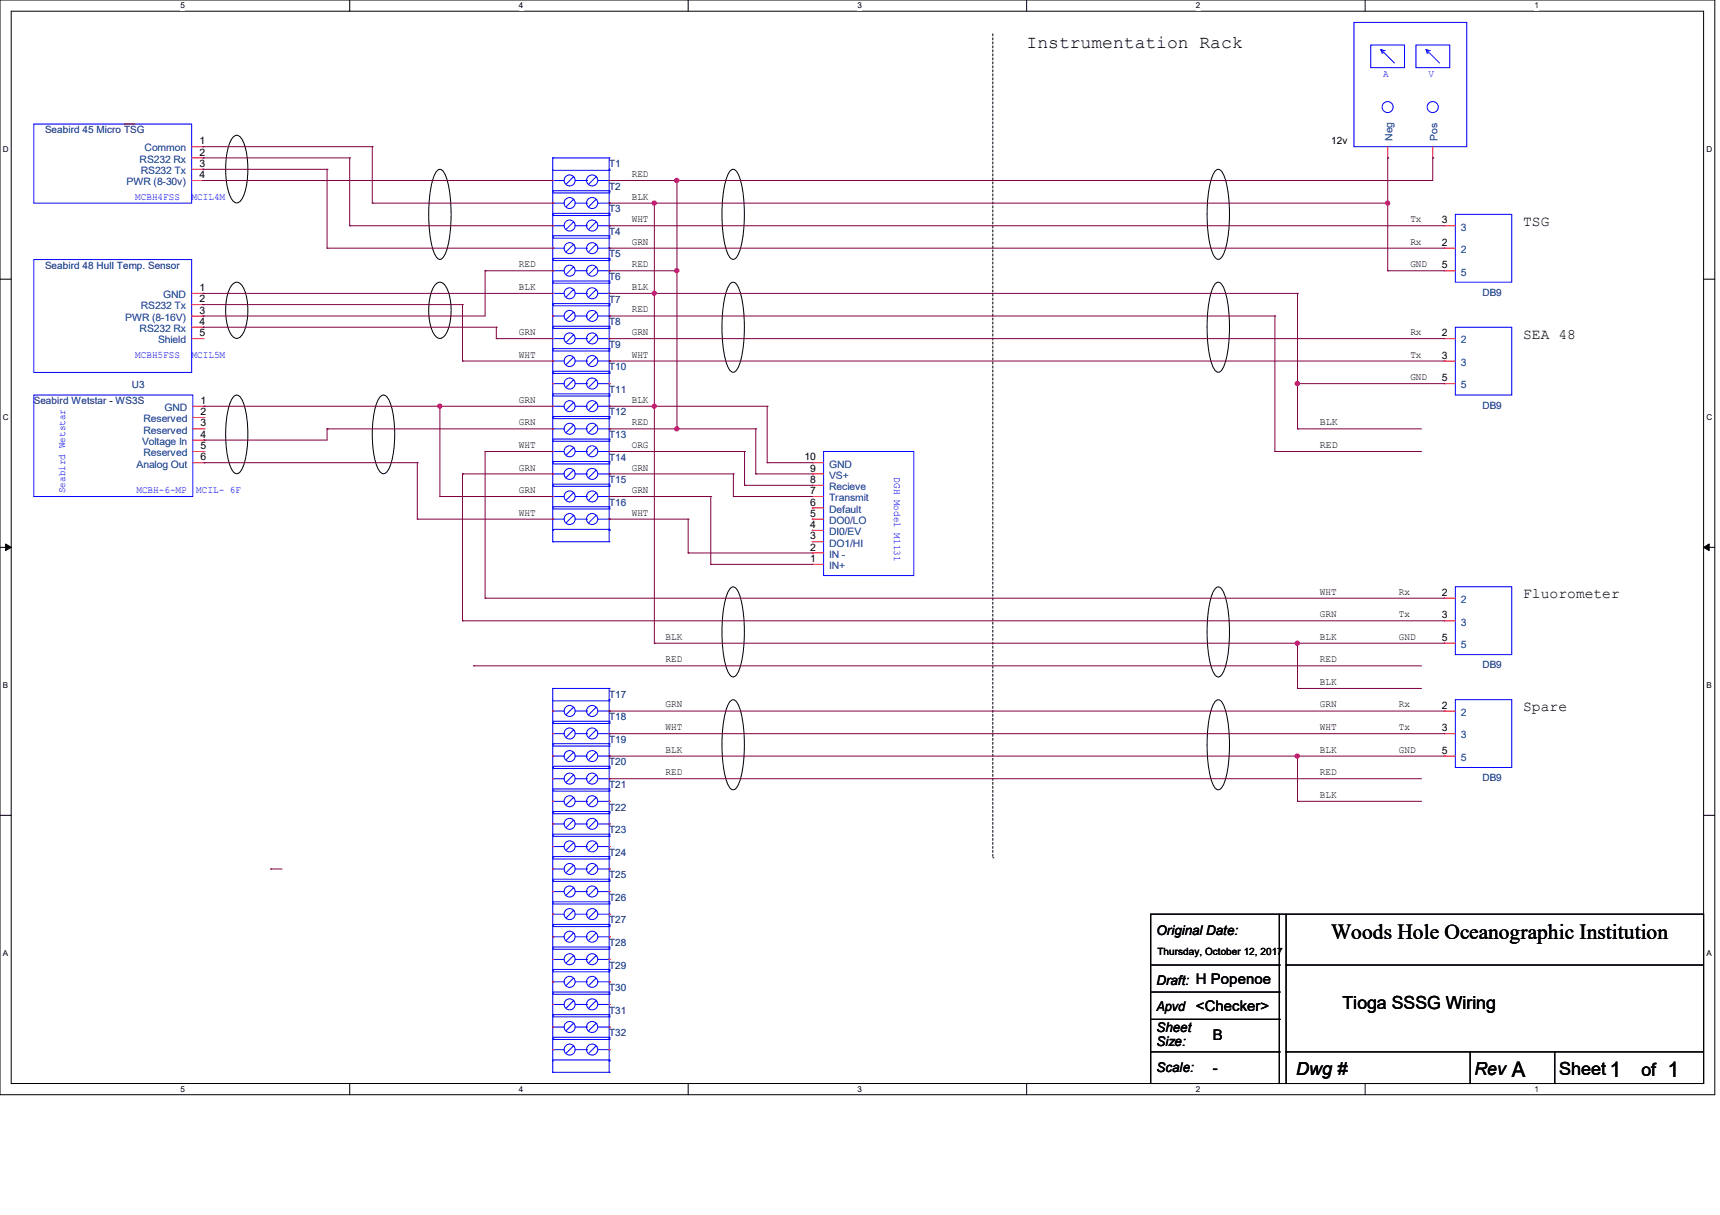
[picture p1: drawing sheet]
<svg xmlns="http://www.w3.org/2000/svg" width="364mm" height="257mm" viewBox="0 0 364 257" stroke-linecap="round" stroke-linejoin="round" font-family="sans-serif">
<path d="M0 0h362.9v231.6h-362.9zM2.4 2.4h358.1v226.8h-358.1z" fill="none" stroke="#000" stroke-width=".21"/>
<g fill="#fff">
<path d="M38.2 .3h.9v1.9h-.9z"/>
<path d="M38.2 229.4h.9v2h-.9z"/>
</g>
<path d="M74 0v2.4M74 229.2v2.4" fill="none" stroke="#000" stroke-width=".21"/>
<g fill="#fff">
<path d="M109.8 .3h.9v1.9h-.9z"/>
<path d="M109.8 229.4h.9v2h-.9z"/>
</g>
<path d="M145.6 0v2.4M145.6 229.2v2.4" fill="none" stroke="#000" stroke-width=".21"/>
<g fill="#fff">
<path d="M181.4 .3h1v1.9h-1z"/>
<path d="M181.4 229.4h1v2h-1z"/>
</g>
<path d="M217.3 0v2.4M217.3 229.2v2.4" fill="none" stroke="#000" stroke-width=".21"/>
<g fill="#fff">
<path d="M253.1 .3h.9v1.9h-.9z"/>
<path d="M253.1 229.4h.9v2h-.9z"/>
</g>
<path d="M288.9 0v2.4M288.9 229.2v2.4" fill="none" stroke="#000" stroke-width=".21"/>
<g fill="#fff">
<path d="M324.7 .3h.9v1.9h-.9z"/>
<path d="M324.7 229.4h.9v2h-.9z"/>
<path d="M.6 30.7h1.2v1.9h-1.2z"/>
<path d="M361.1 30.7h1.2v1.9h-1.2z"/>
<path d="M.6 87.4h1.2v1.9h-1.2z"/>
<path d="M361.1 87.4h1.2v1.9h-1.2z"/>
</g>
<path d="M0 59.1h2.4M360.5 59.1h2.4" fill="none" stroke="#000" stroke-width=".21"/>
<g fill="#fff">
<path d="M.6 144.1h1.1v1.9h-1.1z"/>
<path d="M361.1 144.1h1.1v1.9h-1.1z"/>
</g>
<path d="M0 115.8h2.4M360.5 115.8h2.4" fill="none" stroke="#000" stroke-width=".21"/>
<path d="M1.2 115.1l1.2 .7-1.2 .7zM360.5 115.8l1.2-.7v1.4z" fill="#000" stroke="#000" stroke-width=".21"/>
<g fill="#fff">
<path d="M.6 200.8h1.1v1.9h-1.1z"/>
<path d="M361.1 200.8h1.1v1.9h-1.1z"/>
</g>
<g fill="none" stroke="#000" stroke-width=".21">
<path d="M49.3 29.1a.98 .98 0 0 1 1.6 0 13.1 13.1 0 0 1 1.5 8 10.1 10.1 0 0 1-1.5 5.4 .98 .98 0 0 1-1.6 0 13.1 13.1 0 0 1-1.5-8 10.1 10.1 0 0 1 1.5-5.4zM92.3 36.3l.8-.5a2.22 2.22 0 0 1 1.4 1.9 30.9 30.9 0 0 1 0 15.3 2.22 2.22 0 0 1-1.4 1.9 2.22 2.22 0 0 1-1.4-1.9 30.9 30.9 0 0 1 0-15.3zM154.4 36.3l.8-.5a2.22 2.22 0 0 1 1.4 1.9 30.9 30.9 0 0 1 0 15.3 2.22 2.22 0 0 1-1.4 1.9 2.22 2.22 0 0 1-1.4-1.9 30.9 30.9 0 0 1 0-15.3zM257.1 36.3l.7-.5a2.22 2.22 0 0 1 1.4 1.9 30.9 30.9 0 0 1 0 15.3 2.22 2.22 0 0 1-1.4 1.9 2.22 2.22 0 0 1-1.4-1.9 30.9 30.9 0 0 1 0-15.3zM49.3 60.1a1.2 1.2 0 0 1 2 .4 11.9 11.9 0 0 1 0 10.3 1.27 1.27 0 0 1-1.2 .8 1.27 1.27 0 0 1-1.2-.8 11.9 11.9 0 0 1 0-10.3zM92.3 60.1a1.22 1.22 0 0 1 2 .4 11.8 11.8 0 0 1 0 10.3 1.29 1.29 0 0 1-1.2 .8 1.29 1.29 0 0 1-1.2-.8 11.8 11.8 0 0 1 0-10.3zM154.4 60.2l.8-.5a2.22 2.22 0 0 1 1.4 1.8 30.9 30.9 0 0 1 0 15.4 2.22 2.22 0 0 1-1.4 1.8 2.22 2.22 0 0 1-1.4-1.8 30.9 30.9 0 0 1 0-15.4zM257.1 60.2l.7-.5a2.22 2.22 0 0 1 1.4 1.8 30.9 30.9 0 0 1 0 15.4 2.22 2.22 0 0 1-1.4 1.8 2.22 2.22 0 0 1-1.4-1.8 30.9 30.9 0 0 1 0-15.4zM49.4 84a.86 .86 0 0 1 1.4 0 14.7 14.7 0 0 1 1.7 7.9 14.7 14.7 0 0 1-1.7 7.9 .86 .86 0 0 1-1.4 0 14.7 14.7 0 0 1-1.6-7.9 14.7 14.7 0 0 1 1.6-7.9zM80.4 84a.87 .87 0 0 1 1.5 0 14.6 14.6 0 0 1 1.6 7.9 14.6 14.6 0 0 1-1.6 7.9 .87 .87 0 0 1-1.5 0 14.6 14.6 0 0 1-1.6-7.9 14.6 14.6 0 0 1 1.6-7.9zM154.4 124.6l.8-.5a2.22 2.22 0 0 1 1.4 1.9 30.9 30.9 0 0 1 0 15.4 2.22 2.22 0 0 1-1.4 1.8 2.22 2.22 0 0 1-1.4-1.8 30.9 30.9 0 0 1 0-15.4zM257.1 124.6l.7-.5a2.22 2.22 0 0 1 1.4 1.9 30.9 30.9 0 0 1 0 15.4 2.22 2.22 0 0 1-1.4 1.8 2.22 2.22 0 0 1-1.4-1.8 30.9 30.9 0 0 1 0-15.4z"/>
<path d="M154.4 148.5l.8-.5a2.22 2.22 0 0 1 1.4 1.9 30.9 30.9 0 0 1 0 15.3 2.22 2.22 0 0 1-1.4 1.9 2.22 2.22 0 0 1-1.4-1.9 30.9 30.9 0 0 1 0-15.3zM257.1 148.5l.7-.5a2.22 2.22 0 0 1 1.4 1.9 30.9 30.9 0 0 1 0 15.3 2.22 2.22 0 0 1-1.4 1.9 2.22 2.22 0 0 1-1.4-1.9 30.9 30.9 0 0 1 0-15.3zM0 172.5h2.4M360.5 172.5h2.4M243.5 193.4h117v35.8h-117zM270.7 193.4v35.8M272.2 193.4v35.8M243.5 204.1h27.2M243.5 209.8h27.2M243.5 215.6h27.2M270.7 204.1h.1M270.7 209.8h.1"/>
<path d="M270.7 215.6h.1M272.2 204.1h.1M272.2 204.1h88.3M243.5 222.5h27.2M270.7 229.2h.1M270.7 222.5h.1M272.2 229.2h.1M272.2 222.5h.1M272.2 222.5h88.3M311.1 229.2h.1M311.1 222.5v6.7M329 229.2h.1"/>
<path d="M329 222.5v6.7"/>
</g>
<path d="M210.1 7.2v174.2M210.1 181.4h.1" fill="none" stroke="#000" stroke-width=".21" stroke-dasharray=".4"/>
<g fill="none" stroke="#00f" stroke-width=".21">
<path d="M286.5 4.7h23.9v26.3h-23.9zM290.1 9.5h7.1v4.8h-7.1zM292.2 10.5h.1M292.2 10.5l.3 .7M292.2 10.5l.7 .2M292.2 10.5l2.9 2.8M292.5 11.2h.1M292.9 10.7h.1M299.6 9.5h7.2v4.8h-7.2zM301.8 10.5h.1M301.8 10.5l.7 .2M301.8 10.5l.2 .7"/>
<path d="M301.8 10.5l2.8 2.8M302 11.2h.1M302.5 10.7h.1M7.2 26.2h33.4v16.8h-33.4zM117 38.2h.1M117 33.4h.1M117 38.2h2.4M117 36h11.9M117 33.4v81.2M117 33.4h11.9M121.3 37.5h.1M121.3 37.5l-1.5 1.4"/>
<path d="M121.8 38.2h2.3M124.1 38.2h.1M126.1 37.5h.1M126.1 37.5l-1.5 1.4M126.5 38.2h2.4M128.9 38.2h.1M128.9 36h.1M128.9 33.4h.1M128.9 35.8h.1M128.9 33.4v81.2M7.2 54.9h33.4v23.9h-33.4zM117 40.6h.1"/>
<path d="M117 52.5h.1M117 54.9h.1M117 47.8h.1M117 50.1h.1M117 43h.1M117 45.3h.1M117 57.3h.1M117 59.7h.1M117 40.3h11.9M117 52.5h2.4M117 50.4h11.9M117 54.7h11.9"/>
<path d="M117 47.8h2.4M117 45.6h11.9M117 49.9h11.9M117 59.9h11.9M117 43h2.4M117 40.8h11.9M117 45.1h11.9M117 57.3h2.4M117 55.1h11.9M117 59.4h11.9M121.3 51.8h.1M121.3 47h.1"/>
<path d="M121.3 42.2h.1M121.3 56.6h.1M121.3 42.2l-1.5 1.5M121.3 51.8l-1.5 1.4M121.3 56.6l-1.5 1.4M121.3 47l-1.5 1.5M121.8 52.5h2.3M121.8 47.8h2.3M121.8 43h2.3M121.8 57.3h2.3M124.1 52.5h.1M124.1 47.8h.1"/>
<path d="M124.1 43h.1M124.1 57.3h.1M126.1 51.8h.1M126.1 47h.1M126.1 42.2h.1M126.1 56.6h.1M126.1 51.8l-1.5 1.4M126.1 42.2l-1.5 1.5M126.1 47l-1.5 1.5M126.1 56.6l-1.5 1.4M126.5 52.5h2.4M126.5 47.8h2.4"/>
<path d="M126.5 43h2.4M126.5 57.3h2.4M128.9 40.3h.1M128.9 40.6h.1M128.9 52.5h.1M128.9 50.4h.1M128.9 54.7h.1M128.9 54.9h.1M128.9 47.8h.1M128.9 45.6h.1M128.9 49.9h.1M128.9 50.1h.1"/>
<path d="M128.9 59.9h.1M128.9 43h.1M128.9 40.8h.1M128.9 45.1h.1M128.9 45.3h.1M128.9 57.3h.1M128.9 55.1h.1M128.9 59.4h.1M128.9 59.7h.1M308 45.3h11.9v14.4h-11.9zM117 66.8h.1M117 69.2h.1"/>
<path d="M117 62.1h.1M117 64.4h.1M117 76.4h.1M117 78.8h.1M117 71.6h.1M117 74h.1M117 66.8h2.4M117 64.7h11.9M117 69h11.9M117 79h11.9M117 62.1h2.4M117 64.2h11.9"/>
<path d="M117 76.4h2.4M117 74.3h11.9M117 78.5h11.9M117 71.6h2.4M117 69.5h11.9M117 73.7h11.9M121.3 66.1h.1M121.3 61.3h.1M121.3 75.6h.1M121.3 70.9h.1M121.3 66.1l-1.5 1.5M121.3 70.9l-1.5 1.4"/>
<path d="M121.3 61.3l-1.5 1.5M121.3 75.6l-1.5 1.5M121.8 66.8h2.3M121.8 62.1h2.3M121.8 76.4h2.3M121.8 71.6h2.3M124.1 66.8h.1M124.1 62.1h.1M124.1 76.4h.1M124.1 71.6h.1M126.1 66.1h.1M126.1 61.3h.1"/>
<path d="M126.1 75.6h.1M126.1 70.9h.1M126.1 61.3l-1.5 1.5M126.1 66.1l-1.5 1.5M126.1 75.6l-1.5 1.5M126.1 70.9l-1.5 1.4M126.5 66.8h2.4M126.5 62.1h2.4M126.5 76.4h2.4M126.5 71.6h2.4M128.9 66.8h.1M128.9 64.7h.1"/>
<path d="M128.9 69h.1M128.9 69.2h.1M128.9 79h.1M128.9 62.1h.1M128.9 64.2h.1M128.9 64.4h.1M128.9 76.4h.1M128.9 74.3h.1M128.9 78.5h.1M128.9 78.8h.1M128.9 71.6h.1M128.9 69.5h.1"/>
<path d="M128.9 73.7h.1M128.9 74h.1M308 69.2h11.9v14.4h-11.9zM7.2 83.6h33.6v21.4h-33.6zM117 90.7h.1M117 93.1h.1M117 81.2h.1M117 83.6h.1M117 85.9h.1M117 88.3h.1M117 95.5h.1M117 97.9h.1"/>
<path d="M117 90.7h2.4M117 88.6h11.9M117 92.9h11.9M117 81.2h2.4M117 83.3h11.9M117 85.9h2.4M117 83.8h11.9M117 88.1h11.9M117 98.1h11.9M117 95.5h2.4M117 93.3h11.9M117 97.6h11.9"/>
<path d="M121.3 90h.1M121.3 80.4h.1M121.3 85.2h.1M121.3 99.5h.1M121.3 94.8h.1M121.3 90l-1.5 1.4M121.3 94.8l-1.5 1.4M121.3 80.4l-1.5 1.5M121.3 85.2l-1.5 1.5M121.3 99.5l-1.5 1.5M121.8 90.7h2.3M121.8 81.2h2.3"/>
<path d="M121.8 85.9h2.3M121.8 95.5h2.3M124.1 90.7h.1M124.1 81.2h.1M124.1 85.9h.1M124.1 95.5h.1M126.1 90h.1M126.1 80.4h.1M126.1 85.2h.1M126.1 99.5h.1M126.1 94.8h.1M126.1 85.2l-1.5 1.5"/>
<path d="M126.1 90l-1.5 1.4M126.1 99.5l-1.5 1.5M126.1 80.4l-1.5 1.5M126.1 94.8l-1.5 1.4M126.5 90.7h2.4M126.5 81.2h2.4M126.5 85.9h2.4M126.5 95.5h2.4M128.9 90.7h.1M128.9 88.6h.1M128.9 92.9h.1M128.9 93.1h.1"/>
<path d="M128.9 81.2h.1M128.9 83.3h.1M128.9 83.6h.1M128.9 85.9h.1M128.9 83.8h.1M128.9 88.1h.1M128.9 88.3h.1M128.9 98.1h.1M128.9 95.5h.1M128.9 93.3h.1M128.9 97.6h.1M128.9 97.9h.1"/>
<path d="M174.3 95.5h19.1v26.3h-19.1zM117 105h.1M117 107.4h.1M117 114.6h.1M117 100.2h.1M117 102.7h.1M117 109.8h.1M117 112.2h.1M117 105h2.4M117 102.9h11.9M117 107.2h11.9M117 114.6h11.9"/>
<path d="M117 100.2h2.4M117 102.4h11.9M117 109.8h2.4M117 107.7h11.9M117 112h11.9M121.3 104.3h.1M121.3 109.1h.1M121.3 104.3l-1.5 1.4M121.3 109.1l-1.5 1.4M121.8 105h2.3M121.8 100.2h2.3M121.8 109.8h2.3"/>
<path d="M124.1 105h.1M124.1 100.2h.1M124.1 109.8h.1M126.1 104.3h.1M126.1 109.1h.1M126.1 104.3l-1.5 1.4M126.1 109.1l-1.5 1.4M126.5 105h2.4M126.5 100.2h2.4M126.5 109.8h2.4M128.9 105h.1M128.9 102.9h.1"/>
<path d="M128.9 107.2h.1M128.9 107.4h.1M128.9 114.6h.1M128.9 112.2h.1M128.9 100.2h.1M128.9 102.4h.1M128.9 102.7h.1M128.9 109.8h.1M128.9 107.7h.1M128.9 112h.1M308 124.1h11.9v14.4h-11.9zM117 145.6h.1"/>
<path d="M117 159.9h.1M117 155.2h.1M117 157.6h.1M117 150.4h.1M117 152.8h.1M117 145.6v81.2M117 145.6h11.9M117 159.9h2.4M117 157.8h11.9M117 155.2h2.4M117 153h11.9M117 157.3h11.9"/>
<path d="M117 150.4h2.4M117 148.3h11.9M117 152.6h11.9M121.3 159.2h.1M121.3 154.5h.1M121.3 149.7h.1M121.3 159.2l-1.5 1.5M121.3 154.5l-1.5 1.4M121.3 149.7l-1.5 1.4M121.8 159.9h2.3M121.8 155.2h2.3M121.8 150.4h2.3"/>
<path d="M124.1 159.9h.1M124.1 155.2h.1M124.1 150.4h.1M126.1 159.2h.1M126.1 154.5h.1M126.1 149.7h.1M126.1 159.2l-1.5 1.5M126.1 149.7l-1.5 1.4M126.1 154.5l-1.5 1.4M126.5 159.9h2.4M126.5 155.2h2.4M126.5 150.4h2.4"/>
<path d="M128.9 145.6h.1M128.9 148h.1M128.9 159.9h.1M128.9 157.8h.1M128.9 155.2h.1M128.9 153h.1M128.9 157.3h.1M128.9 157.6h.1M128.9 150.4h.1M128.9 148.3h.1M128.9 152.6h.1M128.9 152.8h.1"/>
<path d="M128.9 145.6v81.2M308 148h11.9v14.3h-11.9zM117 162.3h.1M117 174.3h.1M117 176.7h.1M117 169.5h.1M117 171.9h.1M117 164.7h.1M117 167.1h.1M117 179.1h.1M117 162.1h11.9M117 174.3h2.4"/>
<path d="M117 172.1h11.9M117 176.4h11.9M117 169.5h2.4M117 167.3h11.9M117 171.7h11.9M117 164.7h2.4M117 162.6h11.9M117 166.9h11.9M117 179.1h2.4M117 176.9h11.9M121.3 173.6h.1M121.3 168.8h.1"/>
<path d="M121.3 164h.1M121.3 178.4h.1M121.3 164l-1.5 1.4M121.3 173.6l-1.5 1.4M121.3 178.4l-1.5 1.4M121.3 168.8l-1.5 1.4M121.8 174.3h2.3M121.8 169.5h2.3M121.8 164.7h2.3M121.8 179.1h2.3M124.1 174.3h.1M124.1 169.5h.1"/>
<path d="M124.1 164.7h.1M124.1 179.1h.1M126.1 173.6h.1M126.1 168.8h.1M126.1 164h.1M126.1 178.4h.1M126.1 168.8l-1.5 1.4M126.1 173.6l-1.5 1.4M126.1 164l-1.5 1.4M126.1 178.4l-1.5 1.4M126.5 174.3h2.4M126.5 169.5h2.4"/>
<path d="M126.5 164.7h2.4M126.5 179.1h2.4M128.9 162.1h.1M128.9 162.3h.1M128.9 174.3h.1M128.9 172.1h.1M128.9 176.4h.1M128.9 176.7h.1M128.9 169.5h.1M128.9 167.3h.1M128.9 171.7h.1M128.9 171.9h.1"/>
<path d="M128.9 164.7h.1M128.9 162.6h.1M128.9 166.9h.1M128.9 167.1h.1M128.9 179.1h.1M128.9 176.9h.1M117 193.4h.1M117 195.7h.1M117 188.6h.1M117 191h.1M117 183.8h.1M117 186.2h.1"/>
<path d="M117 198.2h.1M117 181.4h.1M117 193.4h2.4M117 191.2h11.9M117 195.5h11.9M117 188.6h2.4M117 186.4h11.9M117 190.8h11.9M117 183.8h2.4M117 181.7h11.9M117 186h11.9M117 198.2h2.4"/>
<path d="M117 196h11.9M117 181.2h11.9M121.3 192.7h.1M121.3 187.9h.1M121.3 183.1h.1M121.3 197.4h.1M121.3 192.7l-1.5 1.4M121.3 197.4l-1.5 1.5M121.3 187.9l-1.5 1.4M121.3 183.1l-1.5 1.4M121.8 193.4h2.3M121.8 188.6h2.3"/>
<path d="M121.8 183.8h2.3M121.8 198.2h2.3M124.1 193.4h.1M124.1 188.6h.1M124.1 183.8h.1M124.1 198.2h.1M126.1 192.7h.1M126.1 187.9h.1M126.1 183.1h.1M126.1 197.4h.1M126.1 187.9l-1.5 1.4M126.1 192.7l-1.5 1.4"/>
<path d="M126.1 183.1l-1.5 1.4M126.1 197.4l-1.5 1.5M126.5 193.4h2.4M126.5 188.6h2.4M126.5 183.8h2.4M126.5 198.2h2.4M128.9 193.4h.1M128.9 191.2h.1M128.9 195.5h.1M128.9 195.7h.1M128.9 188.6h.1M128.9 186.4h.1"/>
<path d="M128.9 190.8h.1M128.9 191h.1M128.9 183.8h.1M128.9 181.7h.1M128.9 186h.1M128.9 186.2h.1M128.9 198.2h.1M128.9 196h.1M128.9 181.2h.1M128.9 181.4h.1M117 207.7h.1M117 210.1h.1"/>
<path d="M117 202.9h.1M117 205.3h.1M117 217.3h.1M117 219.6h.1M117 200.5h.1M117 212.5h.1M117 214.9h.1M117 207.7h2.4M117 205.6h11.9M117 209.8h11.9M117 219.9h11.9M117 202.9h2.4"/>
<path d="M117 200.8h11.9M117 205.1h11.9M117 217.3h2.4M117 215.1h11.9M117 219.4h11.9M117 200.3h11.9M117 212.5h2.4M117 210.3h11.9M117 214.6h11.9M121.3 207h.1M121.3 202.2h.1M121.3 216.5h.1"/>
<path d="M121.3 211.8h.1M121.3 207l-1.5 1.4M121.3 211.8l-1.5 1.4M121.3 202.2l-1.5 1.5M121.3 216.5l-1.5 1.5M121.8 207.7h2.3M121.8 202.9h2.3M121.8 217.3h2.3M121.8 212.5h2.3M124.1 207.7h.1M124.1 202.9h.1M124.1 217.3h.1"/>
<path d="M124.1 212.5h.1M126.1 207h.1M126.1 202.2h.1M126.1 216.5h.1M126.1 211.8h.1M126.1 207l-1.5 1.4M126.1 216.5l-1.5 1.5M126.1 202.2l-1.5 1.5M126.1 211.8l-1.5 1.4M126.5 207.7h2.4M126.5 202.9h2.4M126.5 217.3h2.4"/>
<path d="M126.5 212.5h2.4M128.9 207.7h.1M128.9 205.6h.1M128.9 209.8h.1M128.9 210.1h.1M128.9 219.9h.1M128.9 202.9h.1M128.9 200.8h.1M128.9 205.1h.1M128.9 205.3h.1M128.9 217.3h.1M128.9 215.1h.1"/>
<path d="M128.9 219.4h.1M128.9 219.6h.1M128.9 200.3h.1M128.9 200.5h.1M128.9 212.5h.1M128.9 210.3h.1M128.9 214.6h.1M128.9 214.9h.1M117 222h.1M117 224.4h.1M117 226.8h.1M117 222h2.4"/>
<path d="M117 224.2h11.9M117 226.8h11.9M121.3 221.3h.1M121.3 221.3l-1.5 1.5M121.8 222h2.3M124.1 222h.1M126.1 221.3h.1M126.1 221.3l-1.5 1.5M126.5 222h2.4M128.9 222h.1M128.9 224.2h.1M128.9 224.4h.1"/>
<path d="M128.9 226.8h.1"/>
<circle cx="120.5" cy="38.2" r="1.16"/>
<circle cx="125.3" cy="38.2" r="1.17"/>
<circle cx="293.6" cy="22.6" r="1.16"/>
<circle cx="303.2" cy="22.7" r="1.17"/>
<circle cx="120.5" cy="47.7" r="1.16"/>
<circle cx="120.5" cy="57.3" r="1.16"/>
<circle cx="120.5" cy="42.9" r="1.16"/>
<circle cx="120.5" cy="52.5" r="1.16"/>
<circle cx="125.3" cy="47.7" r="1.17"/>
<circle cx="125.3" cy="43" r="1.17"/>
<circle cx="125.3" cy="52.5" r="1.17"/>
<circle cx="125.3" cy="57.3" r="1.17"/>
<circle cx="120.5" cy="76.4" r="1.16"/>
<circle cx="120.5" cy="66.8" r="1.16"/>
<circle cx="120.5" cy="62" r="1.16"/>
<circle cx="120.5" cy="71.6" r="1.16"/>
<circle cx="125.3" cy="76.4" r="1.17"/>
<circle cx="125.3" cy="62" r="1.17"/>
<circle cx="125.3" cy="66.8" r="1.17"/>
<circle cx="125.3" cy="71.6" r="1.17"/>
<circle cx="120.5" cy="81.1" r="1.16"/>
<circle cx="120.5" cy="95.5" r="1.16"/>
<circle cx="120.5" cy="90.7" r="1.16"/>
<circle cx="120.5" cy="85.9" r="1.16"/>
<circle cx="125.3" cy="95.5" r="1.17"/>
<circle cx="125.3" cy="81.1" r="1.17"/>
<circle cx="125.3" cy="85.9" r="1.17"/>
<circle cx="125.3" cy="90.7" r="1.17"/>
<circle cx="120.5" cy="109.8" r="1.16"/>
<circle cx="120.5" cy="100.2" r="1.16"/>
<circle cx="120.5" cy="105" r="1.16"/>
<circle cx="125.3" cy="109.8" r="1.17"/>
<circle cx="125.3" cy="105" r="1.17"/>
<circle cx="125.3" cy="100.3" r="1.17"/>
<circle cx="120.5" cy="159.9" r="1.16"/>
<circle cx="120.5" cy="150.4" r="1.16"/>
<circle cx="120.5" cy="155.2" r="1.16"/>
<circle cx="125.3" cy="159.9" r="1.17"/>
<circle cx="125.3" cy="150.4" r="1.17"/>
<circle cx="125.3" cy="155.2" r="1.17"/>
<circle cx="120.5" cy="179" r="1.16"/>
<circle cx="120.5" cy="169.5" r="1.16"/>
<circle cx="120.5" cy="174.3" r="1.16"/>
<circle cx="120.5" cy="164.7" r="1.16"/>
<circle cx="125.3" cy="169.5" r="1.17"/>
<circle cx="125.3" cy="179" r="1.17"/>
<circle cx="125.3" cy="174.3" r="1.17"/>
<circle cx="125.3" cy="164.7" r="1.17"/>
<circle cx="120.5" cy="193.4" r="1.16"/>
<circle cx="120.5" cy="188.6" r="1.16"/>
<circle cx="120.5" cy="183.8" r="1.16"/>
<circle cx="120.5" cy="198.1" r="1.16"/>
<circle cx="125.3" cy="188.6" r="1.17"/>
<circle cx="125.3" cy="198.1" r="1.17"/>
<circle cx="125.3" cy="193.4" r="1.17"/>
<circle cx="125.3" cy="183.8" r="1.17"/>
<circle cx="120.5" cy="212.4" r="1.16"/>
<circle cx="120.5" cy="207.7" r="1.16"/>
<circle cx="120.5" cy="217.2" r="1.16"/>
<circle cx="120.5" cy="202.9" r="1.16"/>
<circle cx="125.3" cy="217.2" r="1.17"/>
<circle cx="125.3" cy="212.5" r="1.17"/>
<circle cx="125.3" cy="202.9" r="1.17"/>
<circle cx="125.3" cy="207.7" r="1.17"/>
<circle cx="120.5" cy="222" r="1.16"/>
<circle cx="125.3" cy="222" r="1.17"/>
</g>
<g fill="none" stroke="#f00" stroke-width=".21">
<path d="M40.6 31h2.4M40.6 33.4h2.4M40.6 35.8h2.4M40.6 38.2h2.4M43 31h.1M43 33.4h.1M43 35.8h.1M43 38.2h.1M117 38.2h.1M128.9 38.2h.1M293.7 33.4h.1M293.7 31v2.4"/>
<path d="M303.2 33.4h.1M303.2 31v2.4M117 52.5h.1M117 47.8h.1M117 43h.1M117 57.3h.1M128.9 52.5h.1M128.9 47.8h.1M128.9 43h.1M128.9 57.3h.1M305.6 52.5h.1M305.6 47.8h.1"/>
<path d="M305.6 57.3h.1M305.6 52.5h2.4M305.6 47.8h2.4M305.6 57.3h2.4M40.6 71.6h2.4M40.6 62.1h2.4M40.6 64.4h2.4M40.6 66.8h2.4M40.6 69.2h2.4M43 62.1h.1M43 64.4h.1M43 66.8h.1"/>
<path d="M43 69.2h.1M43 71.6h.1M117 66.8h.1M117 62.1h.1M117 76.4h.1M117 71.6h.1M128.9 66.8h.1M128.9 62.1h.1M128.9 76.4h.1M128.9 71.6h.1M305.6 71.6h.1M305.6 76.4h.1"/>
<path d="M305.6 71.6h2.4M305.6 76.4h2.4M40.8 97.9h2.4M40.8 85.9h2.4M40.8 88.3h2.4M40.8 90.7h2.4M40.8 93.1h2.4M40.8 95.5h2.4M43.2 85.9h.1M43.2 88.3h.1M43.2 90.7h.1M43.2 93.1h.1"/>
<path d="M43.2 95.5h.1M43.2 97.9h.1M117 90.7h.1M117 81.2h.1M117 85.9h.1M117 95.5h.1M128.9 90.7h.1M128.9 81.2h.1M128.9 85.9h.1M128.9 95.5h.1M171.9 97.9h.1M171.9 97.9h2.4"/>
<path d="M305.6 81.2h.1M305.6 81.2h2.4M117 105h.1M117 100.2h.1M117 109.8h.1M128.9 105h.1M128.9 100.2h.1M128.9 109.8h.1M171.9 119.4h.1M171.9 117h.1M171.9 114.6h.1M171.9 112.2h.1"/>
<path d="M171.9 109.8h.1M171.9 107.4h.1M171.9 105h.1M171.9 102.7h.1M171.9 100.2h.1M171.9 119.4h2.4M171.9 117h2.4M171.9 114.6h2.4M171.9 112.2h2.4M171.9 109.8h2.4M171.9 107.4h2.4M171.9 105h2.4"/>
<path d="M171.9 102.7h2.4M171.9 100.2h2.4M305.6 126.5h.1M305.6 131.3h.1M305.6 136.1h.1M305.6 126.5h2.4M305.6 131.3h2.4M305.6 136.1h2.4M117 159.9h.1M117 155.2h.1M117 150.4h.1M128.9 159.9h.1"/>
<path d="M128.9 155.2h.1M128.9 150.4h.1M305.6 150.4h.1M305.6 155.2h.1M305.6 159.9h.1M305.6 150.4h2.4M305.6 155.2h2.4M305.6 159.9h2.4M117 174.3h.1M117 169.5h.1M117 164.7h.1M117 179.1h.1"/>
<path d="M128.9 174.3h.1M128.9 169.5h.1M128.9 164.7h.1M128.9 179.1h.1M117 193.4h.1M117 188.6h.1M117 183.8h.1M117 198.2h.1M128.9 193.4h.1M128.9 188.6h.1M128.9 183.8h.1M128.9 198.2h.1"/>
<path d="M117 207.7h.1M117 202.9h.1M117 217.3h.1M117 212.5h.1M128.9 207.7h.1M128.9 202.9h.1M128.9 217.3h.1M128.9 212.5h.1M117 222h.1M128.9 222h.1"/>
</g>
<g fill="none" stroke="#800040" stroke-width=".21">
<path d="M26.2 26.2h.1M26.2 26.2h2.4M43 38.2h.1M43 31h.1M43 33.4h.1M43 35.8h.1M43 38.2h74M43 31h35.8M43 33.4h31M43 35.8h26.2M69.2 35.8h.1M69.2 35.8v16.7"/>
<path d="M74 33.4h.1M74 33.4v14.4M78.8 31h.1M78.8 31v12M128.9 38.2h.1M143.3 38.2h.1M143.3 38.2v52.5M293.7 33.4h.1M293.7 33.4v23.9M303.2 33.4h.1M303.2 33.4v4.8h-174.3M69.2 52.5h.1"/>
<path d="M69.2 52.5h47.8M74 47.8h.1M74 47.8h43M78.8 43h.1M78.8 43h38.2M102.7 57.3h.1M102.7 57.3h14.3M102.7 57.3v9.5h-59.7M128.9 43h.1M128.9 47.8h.1M128.9 52.5h.1M128.9 57.3h.1"/>
<path d="M128.9 43h164.8M128.9 47.8h176.7M128.9 52.5h176.7M128.9 57.3h14.4M138.5 43h.1M138.5 43v93.1M143.3 57.3h.1M293.7 43h.1M293.7 57.3h.1M293.7 57.3h11.9M43 66.8h.1M43 62.1h.1"/>
<path d="M43 69.2h.1M43 64.4h.1M43 62.1h74M43 69.2h62M43 64.4h54.9M97.9 76.4h.1M97.9 64.4h.1M97.9 76.4h19.1M97.9 64.4v12M105 69.2h.1M105 71.6h.1M105 71.6h12"/>
<path d="M105 69.2v2.4M128.9 62.1h.1M128.9 66.8h.1M128.9 71.6h.1M128.9 76.4h.1M128.9 62.1h145.7M128.9 66.8h140.9M128.9 71.6h176.7M128.9 76.4h176.7M138.5 62.1h.1M269.8 66.8h.1M269.8 66.8v28.7"/>
<path d="M274.6 62.1h.1M274.6 62.1v28.6M43.2 97.9h.1M43.2 85.9h.1M43.2 93.1h.1M43.2 97.9h45.1M43.2 85.9h73.8M69.2 90.7h.1M69.2 90.7h47.8M69.2 90.7v2.4h-26M88.3 97.9h.1M88.3 97.9v11.9"/>
<path d="M93.1 85.9h.1M93.1 85.9v19.1M102.7 95.5h.1M102.7 95.5h14.3M102.7 95.5v31M128.9 95.5h.1M128.9 90.7h.1M128.9 85.9h.1M128.9 95.5h28.7M128.9 90.7h31M128.9 85.9h33.4M138.5 85.9h.1"/>
<path d="M143.3 90.7h.1M157.6 95.5h.1M157.6 95.5v7.2M159.9 90.7h.1M159.9 90.7v9.5M162.3 97.9h.1M162.3 85.9h.1M162.3 97.9h9.6M162.3 85.9v12M269.8 95.5h.1M269.8 95.5h31M274.6 81.2h.1"/>
<path d="M274.6 90.7h.1M274.6 90.7h26.2M274.6 81.2h31M88.3 109.8h.1M88.3 109.8h28.7M93.1 105h.1M93.1 105h23.9M97.9 100.2h.1M97.9 100.2h19.1M97.9 100.2v31.1M128.9 105h.1M128.9 109.8h.1"/>
<path d="M128.9 100.2h.1M128.9 105h21.5M128.9 109.8h16.7M128.9 100.2h26.3M145.6 109.8h.1M145.6 117h.1M145.6 109.8v7.2M145.6 117h26.3M150.4 105h.1M150.4 119.4h.1M150.4 105v14.4M150.4 119.4h21.5"/>
<path d="M155.2 100.2h.1M155.2 105h.1M155.2 105h16.7M155.2 100.2v4.8M157.6 102.7h.1M157.6 102.7h14.3M159.9 100.2h.1M159.9 100.2h12M97.9 131.3h.1M97.9 131.3h207.7M102.7 126.5h.1M102.7 126.5h202.9"/>
<path d="M138.5 136.1h.1M138.5 136.1h167.1M274.6 136.1h.1M274.6 136.1v9.5M100.2 140.8h.1M100.2 140.8h200.6M128.9 150.4h.1M128.9 155.2h.1M128.9 159.9h.1M128.9 150.4h176.7M128.9 155.2h176.7M128.9 159.9h176.7"/>
<path d="M274.6 159.9h.1M274.6 145.6h.1M274.6 159.9v9.6M274.6 145.6h26.2M128.9 164.7h.1M128.9 164.7h171.9M274.6 169.5h.1M274.6 169.5h26.2M57.3 183.8h.1M57.3 183.8h2.4"/>
</g>
<g fill="#f0f" stroke="#f0f" stroke-width=".21">
<circle cx="138.5" cy="62" r=".44"/>
<circle cx="143.2" cy="38.2" r=".46"/>
<circle cx="143.2" cy="90.7" r=".46"/>
<circle cx="143.2" cy="57.3" r=".46"/>
<circle cx="293.6" cy="42.9" r=".44"/>
<circle cx="138.5" cy="42.9" r=".44"/>
<circle cx="274.5" cy="159.9" r=".46"/>
<circle cx="93.1" cy="85.9" r=".44"/>
<circle cx="138.5" cy="85.9" r=".44"/>
<circle cx="274.5" cy="136.1" r=".46"/>
<circle cx="274.5" cy="81.1" r=".46"/>
</g>
<g font-size="4.5">
<text x="281.7" y="198.6">Woods Hole Oceanographic Institution</text>
<text x="319.9" y="227.8">A</text>
<text x="340.7" y="227.8">1</text>
<text x="352.9" y="227.8">1</text>
</g>
<g font-size="3.8">
<text x="217.3" y="10.2">Instrumentation Rack</text>
<text x="284.1" y="213.5">Tioga SSSG Wiring</text>
<text x="274.3" y="227.3">Dwg #</text>
<text x="312" y="227.3">Rev</text>
<text x="329.9" y="227.3">Sheet</text>
<text x="347.4" y="227.6">of</text>
</g>
<g font-size="3.1">
<text x="322.3" y="47.8">TSG</text>
<text x="322.3" y="71.7">SEA 48</text>
<text x="322.3" y="126.6">Fluorometer</text>
<text x="322.3" y="150.5">Spare</text>
<text x="256.7" y="220.1">B</text>
<text x="256.7" y="227">-</text>
</g>
<g font-size="2.8">
<text x="244.7" y="197.9">Original Date:</text>
<text x="244.7" y="208.4">Draft: H Popenoe</text>
<text x="244.7" y="213.9">Apvd &lt;Checker&gt;</text>
<text x="244.7" y="218.4">Sheet</text>
<text x="244.7" y="221.3">Size:</text>
<text x="244.7" y="226.8">Scale:</text>
</g>
<g font-size="2.2" fill="#004080">
<text x="294.7" y="29.8" transform="rotate(-90 294.7 29.8)">Neg</text>
<text x="304.2" y="29.8" transform="rotate(-90 304.2 29.8)">Pos</text>
<text x="29.5" y="34.4">RS232 Rx</text>
<text x="30.6" y="32">Common</text>
<text x="26.8" y="39.2">PWR (8-30v)</text>
<text x="29.8" y="36.8">RS232 Tx</text>
<text x="309.2" y="53.5">2</text>
<text x="309.2" y="48.8">3</text>
<text x="309.2" y="58.3">5</text>
<text x="29.8" y="65.4">RS232 Tx</text>
<text x="34.5" y="63.1">GND</text>
<text x="26.5" y="67.9">PWR (8-16V)</text>
<text x="29.5" y="70.2">RS232 Rx</text>
<text x="33.4" y="72.6">Shield</text>
<text x="309.2" y="72.6">2</text>
<text x="309.2" y="77.4">3</text>
<text x="309.2" y="82.2">5</text>
<text x="30.4" y="89.3">Reserved</text>
<text x="34.8" y="87">GND</text>
<text x="30.1" y="94.1">Voltage In</text>
<text x="30.4" y="91.7">Reserved</text>
<text x="28.9" y="98.9">Analog Out</text>
<text x="30.4" y="96.5">Reserved</text>
<text x="175.5" y="101.3">VS+</text>
<text x="175.5" y="98.9">GND</text>
<text x="175.5" y="106">Transmit</text>
<text x="175.5" y="103.7">Recieve</text>
<text x="175.5" y="113.2">DI0/EV</text>
<text x="175.5" y="110.8">DO0/LO</text>
<text x="175.5" y="108.5">Default</text>
<text x="175.5" y="118">IN -</text>
<text x="175.5" y="115.6">DO1/HI</text>
<text x="175.5" y="120.4">IN+</text>
<text x="309.2" y="127.5">2</text>
<text x="309.2" y="132.3">3</text>
<text x="309.2" y="137.1">5</text>
<text x="309.2" y="151.4">2</text>
<text x="309.2" y="156.2">3</text>
<text x="309.2" y="160.9">5</text>
</g>
<g font-size="2.2">
<text x="42.2" y="30.5">1</text>
<text x="42.2" y="32.9">2</text>
<text x="42.2" y="35.3">3</text>
<text x="42.2" y="37.7">4</text>
<text x="305.1" y="47.2">3</text>
<text x="305.1" y="52">2</text>
<text x="305.1" y="56.8">5</text>
<text x="42.2" y="61.6">1</text>
<text x="42.2" y="63.9">2</text>
<text x="42.2" y="66.3">3</text>
<text x="42.2" y="68.7">4</text>
<text x="42.2" y="71.1">5</text>
<text x="305.1" y="71.1">2</text>
<text x="305.1" y="75.9">3</text>
<text x="305.1" y="80.6">5</text>
<text x="42.5" y="85.4">1</text>
<text x="42.5" y="87.8">2</text>
<text x="42.5" y="90.2">3</text>
<text x="42.5" y="92.6">4</text>
<text x="42.5" y="95">5</text>
<text x="42.5" y="97.4">6</text>
<text x="170.3" y="97.4">10</text>
<text x="171.4" y="99.7">9</text>
<text x="171.4" y="106.9">6</text>
<text x="171.4" y="104.5">7</text>
<text x="171.4" y="102.1">8</text>
<text x="171.4" y="111.7">4</text>
<text x="171.4" y="109.3">5</text>
<text x="171.4" y="118.9">1</text>
<text x="171.4" y="116.5">2</text>
<text x="171.4" y="114.1">3</text>
<text x="305.1" y="126">2</text>
<text x="305.1" y="130.8">3</text>
<text x="305.1" y="135.5">5</text>
<text x="305.1" y="149.9">2</text>
<text x="305.1" y="154.7">3</text>
<text x="305.1" y="159.4">5</text>
</g>
<g font-size="2.1" fill="#00f">
<text x="292.7" y="16.2">A</text>
<text x="302.3" y="16.2">V</text>
<text x="28.6" y="42.2">MCBH4FSS</text>
<text x="40.5" y="42.2">MCIL4M</text>
<text x="28.6" y="75.7">MCBH5FSS</text>
<text x="40.5" y="75.7">MCIL5M</text>
<text x="189.2" y="101" transform="rotate(90 189.2 101)">DGH Model M1131</text>
<text x="13.8" y="104.3" transform="rotate(-90 13.8 104.3)">Seabird Wetstar</text>
<text x="28.9" y="104.3">MCBH-6-MP</text>
<text x="41.5" y="104.3">MCIL- 6F</text>
</g>
<g font-size="2.1" fill="#000080">
<text x="9.5" y="28.2">Seabird 45 Micro TSG</text>
<text x="128.9" y="35.3">T1</text>
<text x="128.9" y="40.1">T2</text>
<text x="128.9" y="44.9">T3</text>
<text x="128.9" y="49.7">T4</text>
<text x="9.5" y="56.9">Seabird 48 Hull Temp. Sensor</text>
<text x="128.9" y="59.2">T6</text>
<text x="128.9" y="54.4">T5</text>
<text x="128.9" y="64">T7</text>
<text x="313.7" y="62.6">DB9</text>
<text x="128.9" y="68.8">T8</text>
<text x="128.9" y="73.6">T9</text>
<text x="27.9" y="82.2">U3</text>
<text x="128.9" y="78.3">T10</text>
<text x="128.9" y="83.1">T11</text>
<text x="7.2" y="85.5">Seabird Wetstar - WS3S</text>
<text x="128.9" y="87.9">T12</text>
<text x="313.7" y="86.4">DB9</text>
<text x="128.9" y="92.7">T13</text>
<text x="128.9" y="97.5">T14</text>
<text x="128.9" y="102.2">T15</text>
<text x="128.9" y="107">T16</text>
<text x="313.7" y="141.4">DB9</text>
<text x="128.9" y="147.6">T17</text>
<text x="128.9" y="152.4">T18</text>
<text x="128.9" y="157.1">T19</text>
<text x="128.9" y="161.9">T20</text>
<text x="128.9" y="166.7">T21</text>
<text x="313.7" y="165.2">DB9</text>
<text x="128.9" y="171.4">T22</text>
<text x="128.9" y="176.2">T23</text>
<text x="128.9" y="185.8">T25</text>
<text x="128.9" y="181">T24</text>
<text x="128.9" y="190.5">T26</text>
<text x="128.9" y="195.3">T27</text>
<text x="128.9" y="200.1">T28</text>
<text x="128.9" y="204.9">T29</text>
<text x="128.9" y="209.6">T30</text>
<text x="128.9" y="214.4">T31</text>
<text x="128.9" y="219.2">T32</text>
</g>
<g font-size="2.1">
<text x="281.7" y="30.6">12v</text>
<text x="133.7" y="37.5">RED</text>
<text x="133.7" y="42.2">BLK</text>
<text x="133.7" y="47">WHT</text>
<text x="298.5" y="47">Tx</text>
<text x="133.7" y="51.8">GRN</text>
<text x="298.5" y="51.8">Rx</text>
<text x="109.8" y="56.6">RED</text>
<text x="133.7" y="56.6">RED</text>
<text x="298.5" y="56.6">GND</text>
<text x="109.8" y="61.3">BLK</text>
<text x="133.7" y="61.3">BLK</text>
<text x="109.8" y="70.9">GRN</text>
<text x="133.7" y="66.1">RED</text>
<text x="133.7" y="70.9">GRN</text>
<text x="298.5" y="70.9">Rx</text>
<text x="109.8" y="75.7">WHT</text>
<text x="133.7" y="75.7">WHT</text>
<text x="298.5" y="75.7">Tx</text>
<text x="298.5" y="80.4">GND</text>
<text x="109.8" y="85.2">GRN</text>
<text x="109.8" y="90">GRN</text>
<text x="133.7" y="85.2">BLK</text>
<text x="133.7" y="90">RED</text>
<text x="279.3" y="90">BLK</text>
<text x="109.8" y="94.7">WHT</text>
<text x="133.7" y="94.7">ORG</text>
<text x="279.3" y="94.7">RED</text>
<text x="109.8" y="99.5">GRN</text>
<text x="133.7" y="99.5">GRN</text>
<text x="109.8" y="104.3">GRN</text>
<text x="133.7" y="104.3">GRN</text>
<text x="109.8" y="109.1">WHT</text>
<text x="133.7" y="109.1">WHT</text>
<text x="279.3" y="125.8">WHT</text>
<text x="296" y="125.8">Rx</text>
<text x="279.3" y="130.6">GRN</text>
<text x="296" y="130.6">Tx</text>
<text x="140.8" y="135.3">BLK</text>
<text x="279.3" y="135.3">BLK</text>
<text x="296" y="135.3">GND</text>
<text x="140.8" y="140.1">RED</text>
<text x="279.3" y="140.1">RED</text>
<text x="140.8" y="149.6">GRN</text>
<text x="279.3" y="149.6">GRN</text>
<text x="279.3" y="144.9">BLK</text>
<text x="296" y="149.6">Rx</text>
<text x="140.8" y="154.4">WHT</text>
<text x="279.3" y="154.4">WHT</text>
<text x="296" y="154.4">Tx</text>
<text x="140.8" y="159.2">BLK</text>
<text x="279.3" y="159.2">BLK</text>
<text x="296" y="159.2">GND</text>
<text x="140.8" y="164">RED</text>
<text x="279.3" y="164">RED</text>
<text x="279.3" y="168.8">BLK</text>
<text x="244.9" y="202">Thursday, October 12, 2017</text>
</g>
<g font-size="1.7">
<text x="38.2" y="1.8">5</text>
<text x="109.8" y="1.8">4</text>
<text x="181.4" y="1.8">3</text>
<text x="253.1" y="1.8">2</text>
<text x="324.7" y="1.8">1</text>
<text x=".6" y="32.2">D</text>
<text x="361.1" y="32.2">D</text>
<text x=".6" y="88.9">C</text>
<text x="361.1" y="88.9">C</text>
<text x=".6" y="145.6">B</text>
<text x="361.1" y="145.6">B</text>
<text x=".6" y="202.3">A</text>
<text x="361.1" y="202.3">A</text>
<text x="38.2" y="231">5</text>
<text x="109.8" y="231">4</text>
<text x="181.4" y="231">3</text>
<text x="253.1" y="231">2</text>
<text x="324.7" y="231">1</text>
</g>
</svg>
